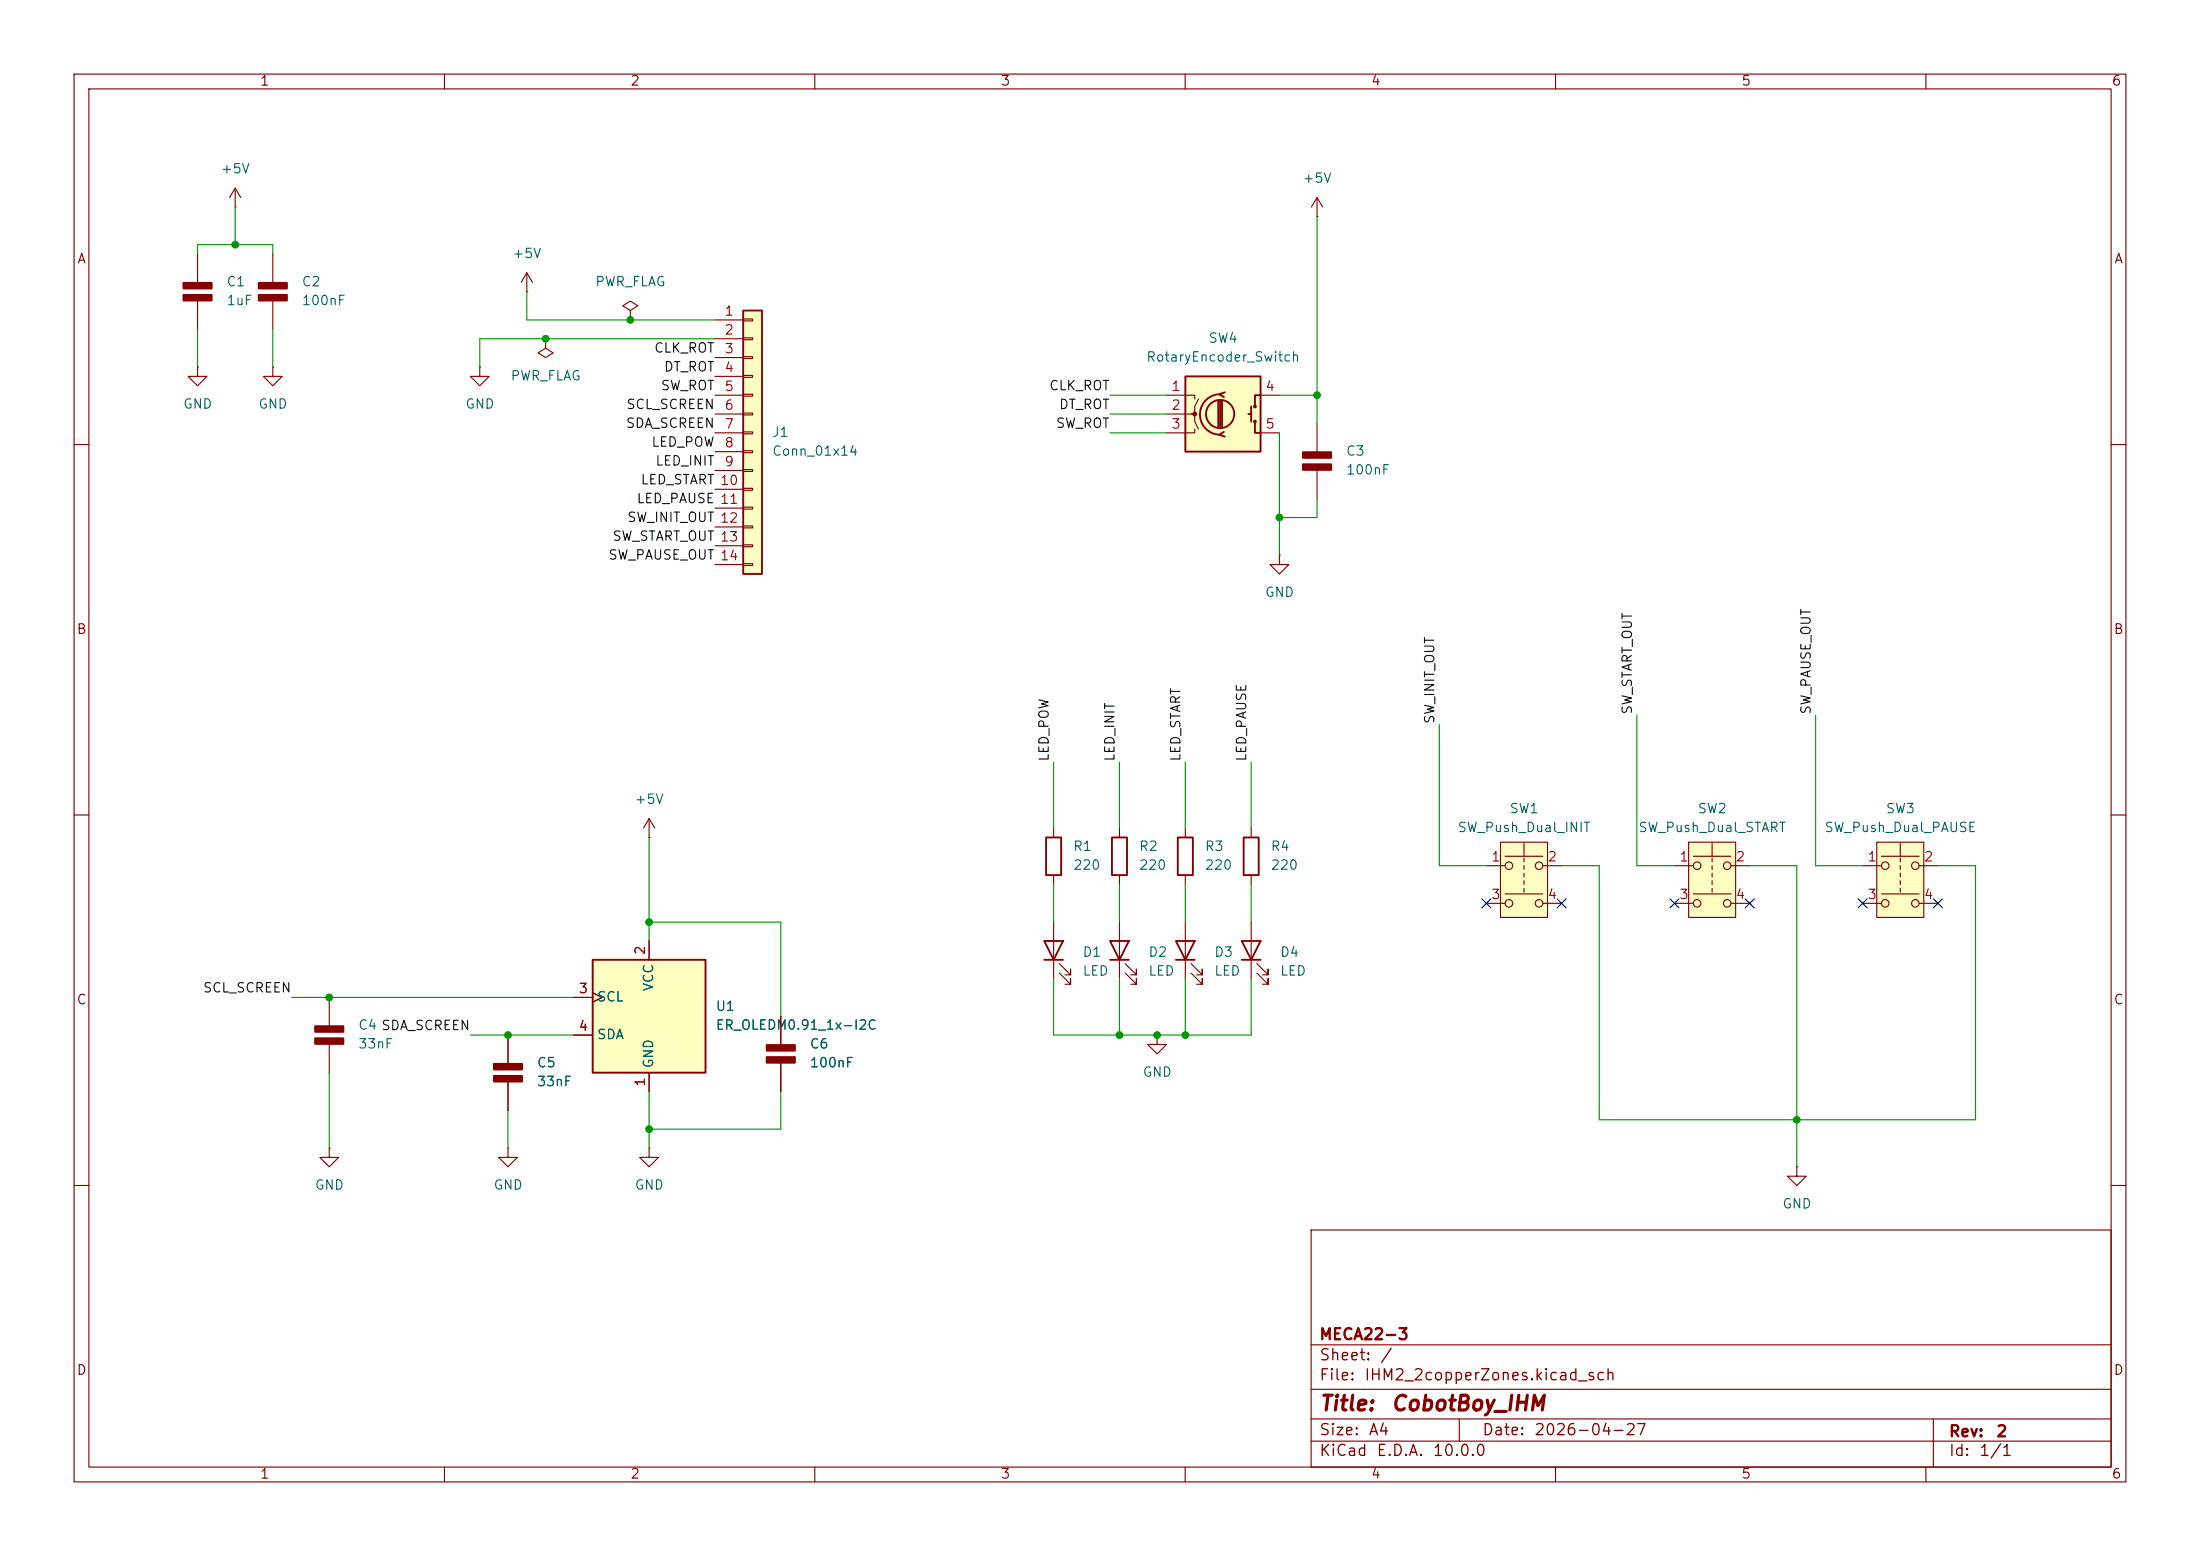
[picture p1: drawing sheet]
<svg xmlns="http://www.w3.org/2000/svg" width="297mm" height="210mm" viewBox="0 0 297 210" stroke-linecap="round" stroke-linejoin="round" font-family="sans-serif">
<g fill="none" stroke="#840000" stroke-width=".15">
<path d="M10 10h277v190h-277zM12 12h273v186h-273zM60 10v2M110 10v2M160 10v2M210 10v2M260 10v2M26.7 34.3v3.9M36.8 34.3v3.9M26.7 49.5v1.3h1.2l-1.2 1.3-1.3-1.3h1.3M26.7 49.5h.1M26.7 40.6v3.9"/>
<path d="M36.8 49.5v1.3h1.3l-1.3 1.3-1.2-1.3h1.2M36.8 49.5h.1M36.8 40.6v3.9M177.8 57.2v3.8M10 60h2M172.7 74.9v1.3h1.3l-1.3 1.3-1.3-1.3h1.3M172.7 74.9h.1M177.8 63.4v3.9M285 60h2M10 110h2M87.6 113h.1M87.6 110.5l-.7 1.3"/>
<path d="M87.6 110.5l.8 1.3M87.6 110.5v2.5M285 110h2M68.6 139.7v3.9M142.2 124.5v7.6M143 131.3l1.5 1.5v-.7v.7h-.7M143 130l1.5 1.6v-.8v.8h-.7M151.1 124.5v7.6M151.9 131.3l1.5 1.5v-.7v.7h-.7M151.9 130l1.5 1.6v-.8v.8h-.7M44.4 154.9v1.3h1.3l-1.3 1.3-1.2-1.3h1.2M44.4 154.9h.1"/>
<path d="M68.6 154.9v1.3h1.2l-1.2 1.3-1.3-1.3h1.3M68.6 154.9h.1M68.6 146v3.9M87.6 154.9v1.3h1.3l-1.3 1.3-1.2-1.3h1.2M87.6 154.9h.1M242.6 157.5v1.3h1.2l-1.2 1.2-1.3-1.2h1.3M242.6 157.5h.1M10 160h2M177 166h108v32h-108zM285 160h2M60 198v2M110 198v2"/>
<path d="M160 198v2M177 194.5h108M177 191.5h108M177 187.5h108M177 181.5h108M197 191.5v3M210 198v2M260 198v2M261 191.5v6.5"/>
</g>
<path d="M141 127h2.5l-1.3 2.5zM141 129.5h2.5M149.9 127h2.5l-1.3 2.5zM149.9 129.5h2.5" fill="none" stroke="#840000" stroke-width=".25"/>
<g fill="#840000" stroke="#840000" stroke-width=".25">
<path d="M34.9 38.2h3.8v.7h-3.8z"/>
<path d="M34.9 39.8h3.8v.8h-3.8z"/>
<path d="M24.8 38.2h3.8v.7h-3.8z"/>
<path d="M24.8 39.8h3.8v.8h-3.8z"/>
<path d="M66.7 143.6h3.8v.7h-3.8z"/>
<path d="M66.7 145.2h3.8v.8h-3.8z"/>
<path d="M175.9 61h3.8v.8h-3.8z"/>
<path d="M175.9 62.7h3.8v.7h-3.8z"/>
</g>
<path d="M253.4 113.7h6.3v10.1h-6.3z" fill="#ffffc2"/>
<g fill="none" stroke="#840000" stroke-width=".15">
<path d="M251.5 116.8h2.5M253.4 113.7h6.3v10.1h-6.3zM254 115.6h5.1M256.5 113.8v1.8M256.5 115.8v.5M256.5 116.8v.5M256.5 117.9v.5M256.5 118.9v.5M256.5 119.9v.5M259.1 116.8h2.5M251.5 121.9h2.5M254 120.7h5.1"/>
<path d="M259.1 121.9h2.5"/>
<circle cx="254.5" cy="116.8" r=".51"/>
<circle cx="258.6" cy="116.8" r=".51"/>
<circle cx="254.5" cy="121.9" r=".51"/>
<circle cx="258.6" cy="121.9" r=".51"/>
</g>
<path d="M100.3 41.9h2.6v35.6h-2.6z" fill="#ffffc2"/>
<path d="M100.3 41.9h2.6v35.6h-2.6z" fill="none" stroke="#840000" stroke-width=".25"/>
<g fill="none" stroke="#840000" stroke-width=".15">
<path d="M96.5 43.2h3.8M96.5 45.7h3.8M96.5 48.3h3.8M96.5 50.8h3.8M96.5 53.3h3.8M96.5 55.9h3.8M96.5 58.4h3.8M100.3 43.1h1.3v.2h-1.3zM100.3 45.6h1.3v.2h-1.3zM100.3 48.1h1.3v.3h-1.3zM100.3 50.7h1.3v.2h-1.3zM100.3 53.2h1.3v.3h-1.3z"/>
<path d="M100.3 55.8h1.3v.2h-1.3zM100.3 58.3h1.3v.2h-1.3zM96.5 61h3.8M96.5 63.5h3.8M96.5 66h3.8M96.5 68.6h3.8M96.5 71.1h3.8M96.5 73.7h3.8M96.5 76.2h3.8M100.3 60.8h1.3v.3h-1.3zM100.3 63.4h1.3v.2h-1.3zM100.3 65.9h1.3v.3h-1.3z"/>
<path d="M100.3 68.5h1.3v.2h-1.3zM100.3 71h1.3v.2h-1.3zM100.3 73.5h1.3v.3h-1.3zM100.3 76.1h1.3v.2h-1.3z"/>
</g>
<path d="M202.6 113.7h6.3v10.1h-6.3z" fill="#ffffc2"/>
<g fill="none" stroke="#840000" stroke-width=".15">
<path d="M200.7 116.8h2.5M202.6 113.7h6.3v10.1h-6.3zM203.2 115.6h5.1M205.7 113.8v1.8M205.7 115.8v.5M205.7 116.8v.5M205.7 117.9v.5M205.7 118.9v.5M205.7 119.9v.5M208.3 116.8h2.5M200.7 121.9h2.5M203.2 120.7h5.1"/>
<path d="M208.3 121.9h2.5"/>
<circle cx="203.7" cy="116.8" r=".51"/>
<circle cx="207.8" cy="116.8" r=".51"/>
<circle cx="203.7" cy="121.9" r=".51"/>
<circle cx="207.8" cy="121.9" r=".51"/>
</g>
<path d="M228 113.7h6.3v10.1h-6.3z" fill="#ffffc2"/>
<g fill="none" stroke="#840000" stroke-width=".15">
<path d="M177.8 29.2h.1M177.8 26.7l-.8 1.2M177.8 26.7l.8 1.2M177.8 26.7v2.5M85.1 41.9l1-.6-1-.7-1 .7 1 .6v1.3M85.1 43.2h.1M226.1 116.8h2.5M228 113.7h6.3v10.1h-6.3zM228.6 115.6h5.1M231.1 113.8v1.8M231.1 115.8v.5M231.1 116.8v.5"/>
<path d="M231.1 117.9v.5M231.1 118.9v.5M231.1 119.9v.5M233.7 116.8h2.5M226.1 121.9h2.5M228.6 120.7h5.1M233.7 121.9h2.5"/>
<circle cx="229.1" cy="116.8" r=".51"/>
<circle cx="233.2" cy="116.8" r=".51"/>
<circle cx="229.1" cy="121.9" r=".51"/>
<circle cx="233.2" cy="121.9" r=".51"/>
</g>
<path d="M160 50.8h10.2v10.2h-10.2z" fill="#ffffc2"/>
<g fill="none" stroke="#840000" stroke-width=".25">
<path d="M160 50.8h10.2v10.2h-10.2zM164.5 54.1v3.6M164.7 53.2a2.73 2.73 0 0 0-2.7 2.7 2.73 2.73 0 0 0 2.7 2.8M164.7 54.1v3.6M165 54.1v3.6M165.2 58.3l-.6 .4 .8 .2M165.4 53l-.8 .2 .6 .4M168.5 55.9h.4M168.9 54.9v2M169.4 56.9v1.5h.8M170.2 53.3h-.8v1.6M159 113h2v5.1h-2z"/>
<path d="M167.6 127h2.6l-1.3 2.5zM167.6 129.5h2.6"/>
<circle cx="164.7" cy="55.9" r="1.9"/>
<circle cx="169.4" cy="56.9" r=".13"/>
<circle cx="169.4" cy="54.9" r=".13"/>
</g>
<g fill="none" stroke="#840000" stroke-width=".15">
<path d="M31.7 27.9h.1M31.7 25.4l-.7 1.3M31.7 25.4l.8 1.3M31.7 25.4v2.5M71.1 39.4h.1M71.1 36.8l-.7 1.3M71.1 36.8l.8 1.3M71.1 36.8v2.6M64.8 49.5v1.3h1.2l-1.2 1.3-1.3-1.3h1.3M64.8 49.5h.1M73.7 45.7v1.3l1 .6-1 .7-1.1-.7 1.1-.6M73.7 45.7h.1"/>
<path d="M157.5 53.3h3.8v.5M157.5 55.9h3.8v1l.5 1M161.3 57.9v.5h-3.8M161.8 53.8l-.5 1.1v1h-.5M170.2 53.3h2.5M170.2 58.4h2.5M160 111.8v1.2M160 118.1v1.3M168.9 124.5v7.6M169.7 131.3l1.5 1.5v-.7v.7h-.8M169.7 130l1.5 1.6v-.8v.8h-.8"/>
</g>
<circle cx="161.3" cy="55.9" r=".25" fill="#840000" stroke="#840000" stroke-width=".15"/>
<path d="M80 129.5h15.2v15.3h-15.2z" fill="#ffffc2"/>
<path d="M141.2 113h2.1v5.1h-2.1zM150.1 113h2v5.1h-2zM167.9 113h2v5.1h-2zM80 129.5h15.2v15.3h-15.2zM158.7 127h2.6l-1.3 2.5zM158.7 129.5h2.6" fill="none" stroke="#840000" stroke-width=".25"/>
<g fill="none" stroke="#840000" stroke-width=".15">
<path d="M142.2 111.8v1.2M142.2 118.1v1.3M151.1 111.8v1.2M151.1 118.1v1.3M168.9 111.8v1.2M168.9 118.1v1.3M44.4 134.6v3.9M68.6 139.7v3.9M77.5 134.6h2.5M77.5 139.7h2.5M80 134l1.3 .6-1.3 .7M87.6 127v2.5"/>
<path d="M105.4 137.2v3.8M156.2 139.7v1.3h1.3l-1.3 1.2-1.3-1.2h1.3M156.2 139.7h.1M160 124.5v7.6M160.8 131.3l1.5 1.5v-.7v.7h-.8M160.8 130l1.5 1.6v-.8v.8h-.8M44.4 140.9v3.9M68.6 146v3.9M87.6 144.8v2.5M105.4 143.4v3.9"/>
</g>
<g fill="#840000" stroke="#840000" stroke-width=".25">
<path d="M103.5 141h3.8v.8h-3.8z"/>
<path d="M103.5 142.7h3.8v.7h-3.8z"/>
<path d="M42.5 138.5h3.9v.8h-3.9z"/>
<path d="M42.5 140.1h3.9v.8h-3.9z"/>
</g>
<g fill="none" stroke="#009600" stroke-width=".15">
<path d="M26.7 34.3v-1.3h10.1v1.3M31.7 27.9v5.1M71.1 39.4v3.8h25.4M177.8 29.2v28M26.7 44.5v5M36.8 44.5v5M96.5 45.7h-31.7v3.8M149.9 53.3h7.6M149.9 55.9h7.6M149.9 58.4h7.6M172.7 58.4v16.5M172.7 53.3h5.1"/>
<path d="M177.8 67.3v2.6h-5.1M194.3 97.8v19h6.4M221 96.5v20.3h5.1M245.1 96.5v20.3h6.4M87.6 113v14M142.2 102.9v8.9M142.2 119.4v5.1M151.1 102.9v8.9M151.1 119.4v5.1M160 102.9v8.9M160 119.4v5.1M168.9 102.9v8.9"/>
<path d="M168.9 119.4v5.1M210.8 116.8h5.1v34.3h50.8v-34.3h-5.1M236.2 116.8h6.4v40.7M39.4 134.6h38.1M63.5 139.7h14M87.6 124.5h17.8v12.7M142.2 132.1v7.6h26.7v-7.6M151.1 132.1v7.6M160 132.1v7.6M44.4 144.8v10.1M68.6 149.9v5M87.6 147.3v7.6"/>
<path d="M105.4 147.3v5.1h-17.8"/>
</g>
<path d="M200.1 121.3l1.2 1.2M201.3 121.3l-1.2 1.2M210.2 121.3l1.2 1.2M211.4 121.3l-1.2 1.2M225.5 121.3l1.2 1.2M226.7 121.3l-1.2 1.2M235.6 121.3l1.2 1.2M236.8 121.3l-1.2 1.2M250.9 121.3l1.2 1.2M252.1 121.3l-1.2 1.2M261 121.3l1.2 1.2M262.2 121.3l-1.2 1.2" fill="none" stroke="#000084" stroke-width=".15"/>
<g fill="#009600" stroke="#009600" stroke-width=".14">
<circle cx="68.6" cy="139.7" r=".46"/>
<circle cx="73.7" cy="45.7" r=".46"/>
<circle cx="87.6" cy="152.4" r=".46"/>
<circle cx="31.7" cy="33" r=".46"/>
<circle cx="87.6" cy="124.5" r=".46"/>
<circle cx="44.4" cy="134.6" r=".46"/>
<circle cx="242.6" cy="151.1" r=".46"/>
<circle cx="177.8" cy="53.3" r=".46"/>
<circle cx="85.1" cy="43.2" r=".46"/>
<circle cx="172.7" cy="69.9" r=".46"/>
<circle cx="151.1" cy="139.7" r=".46"/>
<circle cx="156.2" cy="139.7" r=".46"/>
<circle cx="160" cy="139.7" r=".46"/>
</g>
<g font-size="2" fill="#840000">
<text x="178" y="190.9">Title:</text>
<text x="187.7" y="190.9">CobotBoy_IHM</text>
</g>
<g font-size="1.5" fill="#840000">
<text x="178" y="184">Sheet:</text>
<text x="178" y="181.2">MECA22-3</text>
<text x="186.2" y="184">/</text>
<text x="178" y="186.7">File:</text>
<text x="184.1" y="186.7">IHM2_2copperZones.kicad_sch</text>
<text x="178" y="196.9">KiCad</text>
<text x="178" y="194.1">Size:</text>
<text x="184.7" y="194.1">A4</text>
<text x="185.7" y="196.9">E.D.A.</text>
<text x="193.3" y="196.9">10.0.0</text>
<text x="200" y="194.1">Date:</text>
<text x="207" y="194.1">2026-04-27</text>
<text x="263" y="194.3">Rev:</text>
<text x="263" y="196.9">Id:</text>
<text x="267.1" y="196.9">1/1</text>
<text x="269.4" y="194.3">2</text>
</g>
<g font-size="1.3" fill="#840000">
<text x="35" y="11.9">1</text>
<text x="85" y="11.9">2</text>
<text x="135" y="11.9">3</text>
<text x="185" y="11.9">4</text>
<text x="235" y="11.9">5</text>
<text x="285" y="11.9">6</text>
<text x="10.3" y="35.9">A</text>
<text x="285.3" y="35.9">A</text>
<text x="10.3" y="85.9">B</text>
<text x="285.3" y="85.9">B</text>
<text x="10.3" y="135.9">C</text>
<text x="285.3" y="135.9">C</text>
<text x="10.3" y="185.9">D</text>
<text x="285.3" y="185.9">D</text>
<text x="35" y="199.9">1</text>
<text x="85" y="199.9">2</text>
<text x="135" y="199.9">3</text>
<text x="185" y="199.9">4</text>
<text x="235" y="199.9">5</text>
<text x="285" y="199.9">6</text>
</g>
<g font-size="1.3" fill="#006464">
<text x="29.7" y="23.7">+5V</text>
<text x="175.8" y="25">+5V</text>
<text x="69.1" y="35.2">+5V</text>
<text x="30.5" y="39">C1</text>
<text x="30.5" y="41.5">1uF</text>
<text x="40.6" y="39">C2</text>
<text x="40.6" y="41.5">100nF</text>
<text x="80.3" y="39">PWR_FLAG</text>
<text x="163.1" y="46.6">SW4</text>
<text x="68.8" y="51.7">PWR_FLAG</text>
<text x="154.7" y="49.1">RotaryEncoder_Switch</text>
<text x="24.6" y="55.5">GND</text>
<text x="34.8" y="55.5">GND</text>
<text x="62.7" y="55.5">GND</text>
<text x="104.1" y="59.3">J1</text>
<text x="104.1" y="61.8">Conn_01x14</text>
<text x="181.6" y="61.8">C3</text>
<text x="181.6" y="64.4">100nF</text>
<text x="170.7" y="80.9">GND</text>
<text x="85.6" y="108.8">+5V</text>
<text x="196.7" y="112.6">SW_Push_Dual_INIT</text>
<text x="203.7" y="110.1">SW1</text>
<text x="221.1" y="112.6">SW_Push_Dual_START</text>
<text x="229.1" y="110.1">SW2</text>
<text x="246.2" y="112.6">SW_Push_Dual_PAUSE</text>
<text x="254.5" y="110.1">SW3</text>
<text x="144.8" y="115.2">R1</text>
<text x="144.8" y="117.7">220</text>
<text x="153.7" y="115.2">R2</text>
<text x="153.7" y="117.7">220</text>
<text x="162.6" y="115.2">R3</text>
<text x="162.6" y="117.7">220</text>
<text x="171.5" y="115.2">R4</text>
<text x="171.5" y="117.7">220</text>
<text x="146.1" y="129.5">D1</text>
<text x="146.1" y="132">LED</text>
<text x="154.9" y="129.5">D2</text>
<text x="154.9" y="132">LED</text>
<text x="163.8" y="129.5">D3</text>
<text x="163.8" y="132">LED</text>
<text x="172.7" y="129.5">D4</text>
<text x="172.7" y="132">LED</text>
<text x="80.5" y="135.5">SCL</text>
<text x="88.5" y="133.9" transform="rotate(-90 88.5 133.9)">VCC</text>
<text x="96.5" y="136.8">U1</text>
<text x="48.3" y="139.3">C4 SDA_SCREEN</text>
<text x="48.3" y="141.8">33nF</text>
<text x="80.5" y="140.6">SDA</text>
<text x="96.5" y="139.3">ER_OLEDM0.91_1x-I2C</text>
<text x="109.2" y="141.8">C6</text>
<text x="72.4" y="144.4">C5</text>
<text x="72.4" y="146.9">33nF</text>
<text x="88.5" y="144.3" transform="rotate(-90 88.5 144.3)">GND</text>
<text x="109.2" y="144.4">100nF</text>
<text x="154.2" y="145.6">GND</text>
<text x="42.4" y="160.9">GND</text>
<text x="66.5" y="160.9">GND</text>
<text x="85.6" y="160.9">GND</text>
<text x="240.5" y="163.4">GND</text>
</g>
<g font-size="1.3" fill="#0f0f0f">
<text x="88.2" y="47.9">CLK_ROT</text>
<text x="89.1" y="53">SW_ROT</text>
<text x="89.5" y="50.5">DT_ROT</text>
<text x="141.6" y="53">CLK_ROT</text>
<text x="84.4" y="58.1">SDA_SCREEN</text>
<text x="84.5" y="55.5">SCL_SCREEN</text>
<text x="142.5" y="58.1">SW_ROT</text>
<text x="142.9" y="55.5">DT_ROT</text>
<text x="86.4" y="65.7">LED_START 10</text>
<text x="87.9" y="60.6">LED_POW</text>
<text x="88.4" y="63.2">LED_INIT</text>
<text x="84.6" y="70.8">SW_INIT_OUT 12</text>
<text x="85.9" y="68.2">LED_PAUSE 11</text>
<text x="82" y="75.9">SW_PAUSE_OUT 14</text>
<text x="82.6" y="73.3">SW_START_OUT 13</text>
<text x="194" y="97.8" transform="rotate(-90 194 97.8)">SW_INIT_OUT</text>
<text x="220.6" y="96.5" transform="rotate(-90 220.6 96.5)">SW_START_OUT</text>
<text x="244.8" y="96.5" transform="rotate(-90 244.8 96.5)">SW_PAUSE_OUT</text>
<text x="141.9" y="102.9" transform="rotate(-90 141.9 102.9)">LED_POW</text>
<text x="150.8" y="102.9" transform="rotate(-90 150.8 102.9)">LED_INIT</text>
<text x="159.7" y="102.9" transform="rotate(-90 159.7 102.9)">LED_START</text>
<text x="168.6" y="102.9" transform="rotate(-90 168.6 102.9)">LED_PAUSE</text>
<text x="27.3" y="134.3">SCL_SCREEN</text>
</g>
<g font-size="1.3" fill="#a90000">
<text x="97.7" y="42.9">1</text>
<text x="97.7" y="45.5">2</text>
<text x="97.7" y="48">3</text>
<text x="97.7" y="50.5">4</text>
<text x="97.7" y="53.1">5</text>
<text x="158" y="53.1">1</text>
<text x="170.7" y="53.1">4</text>
<text x="97.7" y="55.6">6</text>
<text x="97.7" y="58.2">7</text>
<text x="158" y="55.6">2</text>
<text x="158" y="58.2">3</text>
<text x="170.7" y="58.2">5</text>
<text x="97.7" y="60.7">8</text>
<text x="97.7" y="63.2">9</text>
<text x="201.2" y="116.6">1</text>
<text x="208.8" y="116.6">2</text>
<text x="226.6" y="116.6">1</text>
<text x="234.2" y="116.6">2</text>
<text x="252" y="116.6">1</text>
<text x="259.6" y="116.6">2</text>
<text x="201.2" y="121.7">3</text>
<text x="208.8" y="121.7">4</text>
<text x="226.6" y="121.7">3</text>
<text x="234.2" y="121.7">4</text>
<text x="252" y="121.7">3</text>
<text x="259.6" y="121.7">4</text>
<text x="87.4" y="129" transform="rotate(-90 87.4 129)">2</text>
<text x="78" y="134.4">3</text>
<text x="78" y="139.4">4</text>
<text x="87.4" y="146.8" transform="rotate(-90 87.4 146.8)">1</text>
</g>
</svg>
